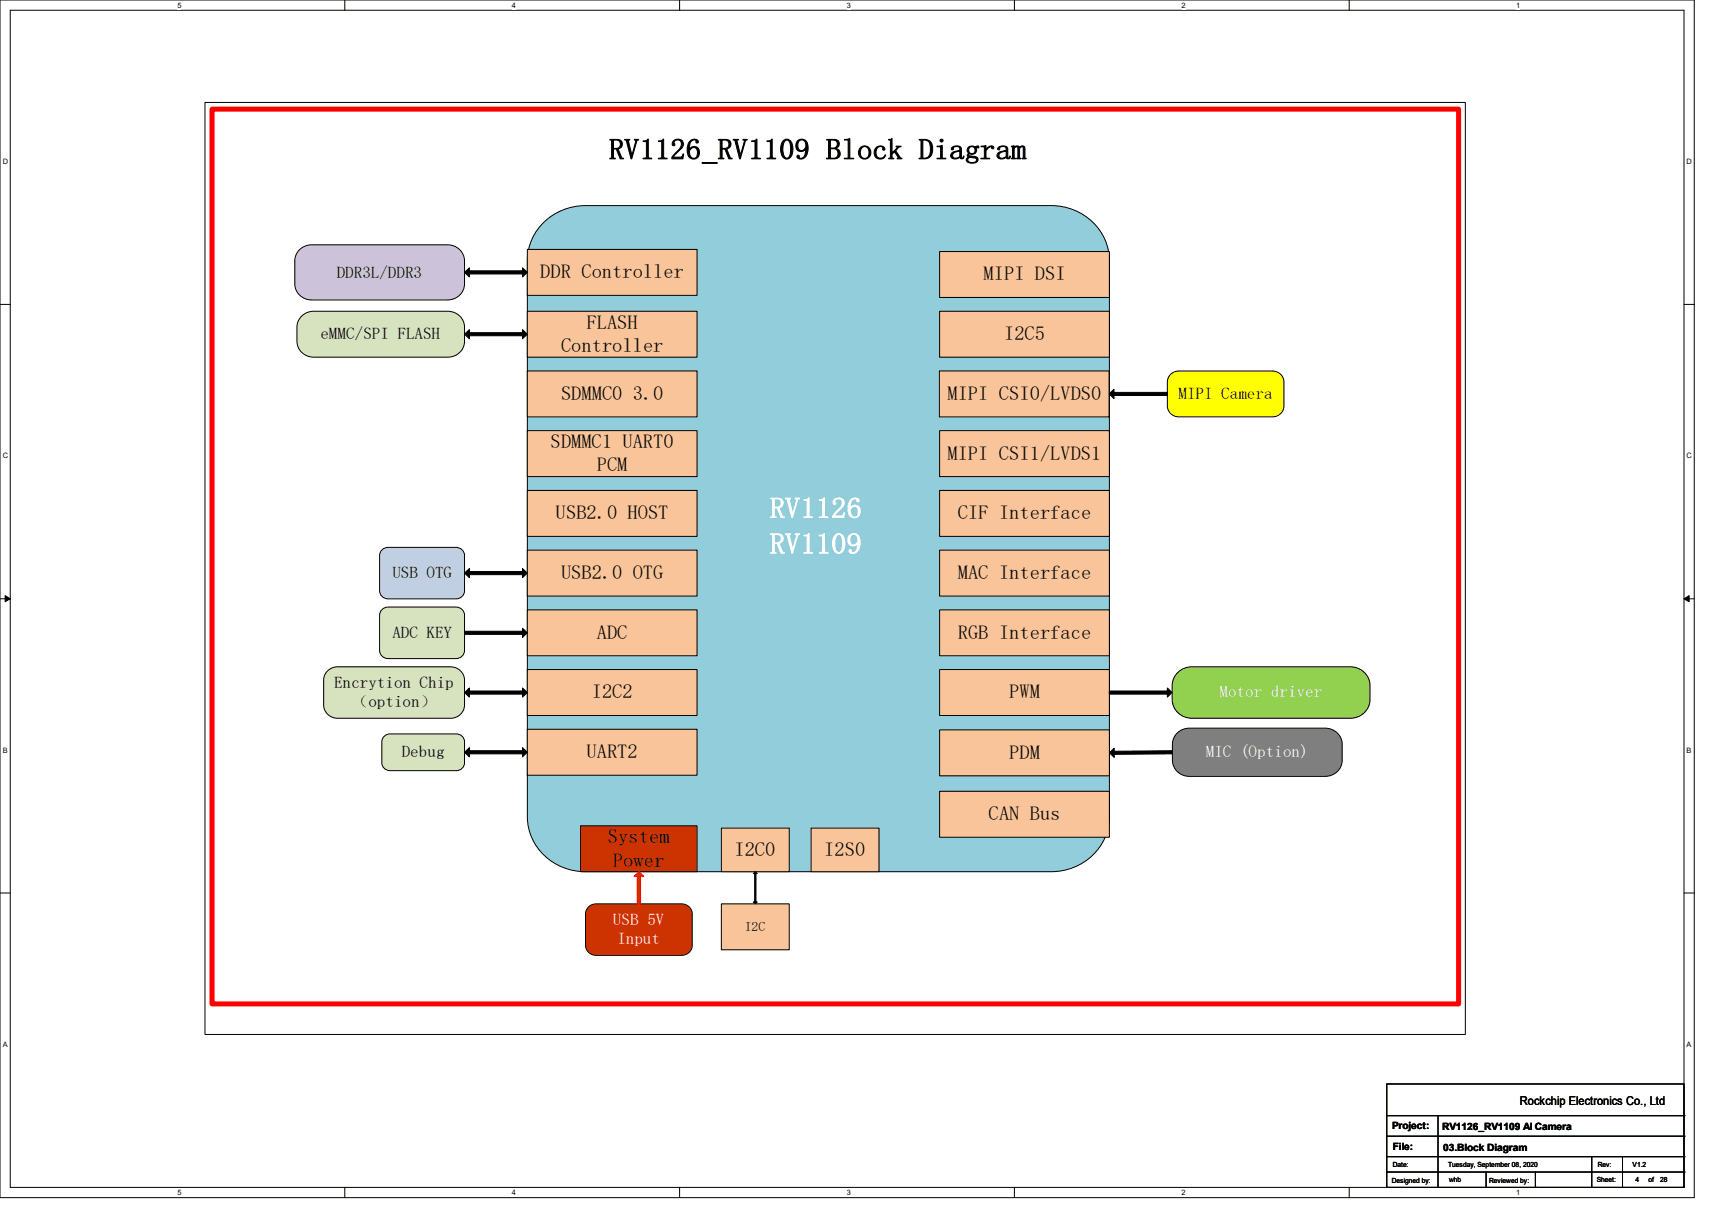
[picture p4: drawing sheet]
<svg xmlns="http://www.w3.org/2000/svg" width="297mm" height="210mm" viewBox="0 0 297 210" stroke-linecap="round" stroke-linejoin="round" font-family="sans-serif">
<path d="M0 0h293.9v207.9h-293.9zM1.8 1.8h290.3v204.3h-290.3z" fill="none" stroke="#000" stroke-width=".17"/>
<g fill="#fff">
<path d="M30.8 .2h.7v1.4h-.7z"/>
<path d="M30.8 206.2h.7v1.4h-.7z"/>
</g>
<path d="M59.8 0v1.8M59.8 206.1v1.8" fill="none" stroke="#000" stroke-width=".17"/>
<g fill="#fff">
<path d="M88.8 .2h.7v1.4h-.7z"/>
<path d="M88.8 206.2h.7v1.4h-.7z"/>
</g>
<path d="M117.9 0v1.8M117.9 206.1v1.8" fill="none" stroke="#000" stroke-width=".17"/>
<g fill="#fff">
<path d="M146.9 .2h.7v1.4h-.7z"/>
<path d="M146.9 206.2h.7v1.4h-.7z"/>
</g>
<path d="M176 0v1.8M176 206.1v1.8" fill="none" stroke="#000" stroke-width=".17"/>
<g fill="#fff">
<path d="M205 .2h.7v1.4h-.7z"/>
<path d="M205 206.2h.7v1.4h-.7z"/>
</g>
<path d="M234.1 0v1.8M234.1 206.1v1.8" fill="none" stroke="#000" stroke-width=".17"/>
<g fill="#fff">
<path d="M263.1 .2h.6v1.4h-.6z"/>
<path d="M263.1 206.2h.6v1.4h-.6z"/>
<path d="M.5 27.3h.9v1.4h-.9z"/>
<path d="M292.6 27.3h.9v1.4h-.9z"/>
<path d="M.5 78.4h.9v1.4h-.9z"/>
<path d="M292.6 78.4h.9v1.4h-.9z"/>
</g>
<path d="M0 52.8h1.8M292.1 52.8h1.8" fill="none" stroke="#000" stroke-width=".17"/>
<g fill="#fff">
<path d="M.5 129.5h.8v1.4h-.8z"/>
<path d="M292.6 129.5h.8v1.4h-.8z"/>
</g>
<path d="M0 103.9h1.8M292.1 103.9h1.8" fill="none" stroke="#000" stroke-width=".17"/>
<path d="M.9 103.4l.9 .5-.9 .5zM292.1 103.9l.9-.5v1z" fill="#000" stroke="#000" stroke-width=".17"/>
<g fill="#fff">
<path d="M.5 180.5h.8v1.4h-.8z"/>
<path d="M292.6 180.5h.8v1.4h-.8z"/>
</g>
<path d="M0 155h1.8M292.1 155h1.8" fill="none" stroke="#000" stroke-width=".17"/>
<path d="M35.6 17.8h218.6v161.7h-218.6z" fill="#fff"/>
<path d="M35.6 17.8h218.6v161.7h-218.6z" fill="none" stroke="#000" stroke-width=".17"/>
<path d="M94 38.9a10.3 10.3 0 0 1 7.6-3.2h80.8a9.9 9.9 0 0 1 10.1 9.5v96.5a9.8 9.8 0 0 1-10.1 9.6h-80.8a9.9 9.9 0 0 1-10.1-9.6v-96.5a9.3 9.3 0 0 1 2.5-6.3z" fill-rule="evenodd" fill="#92cddc"/>
<path d="M94 38.9a10.3 10.3 0 0 1 7.6-3.2h80.8a9.9 9.9 0 0 1 10.1 9.5v96.5a9.8 9.8 0 0 1-10.1 9.6h-80.8a9.9 9.9 0 0 1-10.1-9.6v-96.5a9.3 9.3 0 0 1 2.5-6.3z" fill="none" stroke="#000" stroke-width=".17"/>
<path d="M91.5 43.3h29.4v8h-29.4z" fill-rule="evenodd" fill="#f9c499"/>
<path d="M91.5 43.3h29.4v8h-29.4z" fill="none" stroke="#000" stroke-width=".17"/>
<path d="M51.8 43.5a3 3 0 0 1 2.3-1h23.5a2.88 2.88 0 0 1 3 2.8v4a2.86 2.86 0 0 1-3 2.8h-23.5a2.88 2.88 0 0 1-3-2.8v-4l.1-.7z" fill-rule="evenodd" fill="#ccc2d9"/>
<path d="M51.8 43.5a3 3 0 0 1 2.3-1h23.5a2.88 2.88 0 0 1 3 2.8v4a2.86 2.86 0 0 1-3 2.8h-23.5a2.88 2.88 0 0 1-3-2.8v-4l.1-.7zM80.6 47.3l.8-.8v.5h9.2v-.5l.9 .8-.9 .8v-.6h-9.2v.6z" fill="none" stroke="#000" stroke-width=".17"/>
<path d="M80.6 47.3l.8-.8v.5h9.2v-.5l.9 .8-.9 .8v-.6h-9.2v.6z" fill-rule="evenodd" fill="#000"/>
<path d="M91.5 54h29.4v8h-29.4z" fill-rule="evenodd" fill="#f9c499"/>
<path d="M91.5 54h29.4v8h-29.4z" fill="none" stroke="#000" stroke-width=".17"/>
<path d="M52.2 55.1a2.96 2.96 0 0 1 2.2-1.1h23.3a2.84 2.84 0 0 1 2.9 2.8v2.4a2.82 2.82 0 0 1-2.9 2.8h-23.3a2.84 2.84 0 0 1-2.9-2.8l.1-3.1z" fill-rule="evenodd" fill="#d7e3bf"/>
<path d="M52.2 55a2.96 2.96 0 0 1 2.2-1h23.3a2.84 2.84 0 0 1 2.9 2.8v2.4a2.82 2.82 0 0 1-2.9 2.8h-23.3a2.84 2.84 0 0 1-2.9-2.8l.1-3.1zM80.6 58l.8-.8v.5h9.2v-.5l.9 .8-.9 .8v-.5h-9.2v.5z" fill="none" stroke="#000" stroke-width=".17"/>
<path d="M80.6 58l.8-.8v.5h9.2v-.5l.9 .8-.9 .8v-.5h-9.2v.5z" fill-rule="evenodd" fill="#000"/>
<path d="M91.5 64.4h29.4v8h-29.4z" fill-rule="evenodd" fill="#f9c499"/>
<path d="M91.5 64.4h29.4v8h-29.4z" fill="none" stroke="#000" stroke-width=".17"/>
<path d="M91.5 74.7h29.4v8h-29.4z" fill-rule="evenodd" fill="#f9c499"/>
<path d="M91.5 74.7h29.4v8h-29.4z" fill="none" stroke="#000" stroke-width=".17"/>
<path d="M91.5 85.1h29.4v8h-29.4z" fill-rule="evenodd" fill="#f9c499"/>
<path d="M91.5 85.1h29.4v8h-29.4z" fill="none" stroke="#000" stroke-width=".17"/>
<path d="M91.5 95.5h29.4v8h-29.4z" fill-rule="evenodd" fill="#f9c499"/>
<path d="M91.5 95.5h29.4v8h-29.4z" fill="none" stroke="#000" stroke-width=".17"/>
<path d="M66.1 95.6l.8-.5 .4-.1h11.8a1.44 1.44 0 0 1 1.5 1.4v6.1a1.43 1.43 0 0 1-1.5 1.4h-11.8a1.45 1.45 0 0 1-1.4-1.4v-6.1z" fill-rule="evenodd" fill="#c0cfe2"/>
<path d="M66.1 95.6l.8-.5 .4-.1h11.8a1.44 1.44 0 0 1 1.5 1.4v6.1a1.43 1.43 0 0 1-1.5 1.4h-11.8a1.45 1.45 0 0 1-1.4-1.4v-6.1zM80.6 99.5l.8-.8v.5h9.2v-.5l.9 .8-.9 .8v-.6h-9.2v.6z" fill="none" stroke="#000" stroke-width=".17"/>
<path d="M80.6 99.5l.8-.8v.5h9.2v-.5l.9 .8-.9 .8v-.6h-9.2v.6z" fill-rule="evenodd" fill="#000"/>
<path d="M91.5 105.8h29.4v8h-29.4z" fill-rule="evenodd" fill="#f9c499"/>
<path d="M91.5 105.8h29.4v8h-29.4z" fill="none" stroke="#000" stroke-width=".17"/>
<path d="M66.1 105.9l.8-.5h.4h11.8a1.45 1.45 0 0 1 1.5 1.4v6.1a1.43 1.43 0 0 1-1.5 1.4h-11.8a1.45 1.45 0 0 1-1.4-1.4v-6.1z" fill-rule="evenodd" fill="#d7e3bf"/>
<path d="M66.1 105.9l.8-.5h.4h11.8a1.44 1.44 0 0 1 1.5 1.4v6.1a1.43 1.43 0 0 1-1.5 1.4h-11.8a1.45 1.45 0 0 1-1.4-1.4v-6.1z" fill="none" stroke="#000" stroke-width=".17"/>
<path d="M163 137.3h29.5v8h-29.5z" fill-rule="evenodd" fill="#f9c499"/>
<path d="M163 137.3h29.5v8h-29.5z" fill="none" stroke="#000" stroke-width=".17"/>
<path d="M91.5 116.2h29.4v8h-29.4z" fill-rule="evenodd" fill="#f9c499"/>
<path d="M80.6 109.6h10v-.6l.9 .8-.9 .8v-.5h-10zM91.5 116.2h29.4v8h-29.4z" fill="none" stroke="#000" stroke-width=".17"/>
<path d="M80.6 109.6h10v-.6l.9 .8-.9 .8v-.5h-10z" fill-rule="evenodd" fill="#000"/>
<path d="M100.7 143.3h20.2v8h-20.2z" fill-rule="evenodd" fill="#c30"/>
<path d="M100.7 143.3h20.2v8h-20.2z" fill="none" stroke="#000" stroke-width=".17"/>
<path d="M102.1 157.4l.8-.5h.5h14.8a1.81 1.81 0 0 1 1.9 1.7v5.5a1.81 1.81 0 0 1-1.9 1.7h-14.8a1.8 1.8 0 0 1-1.8-1.7v-5.5v-.4z" fill-rule="evenodd" fill="#c30"/>
<path d="M102.1 157.4l.8-.5h.5h14.8a1.81 1.81 0 0 1 1.9 1.7v5.5a1.81 1.81 0 0 1-1.9 1.7h-14.8a1.8 1.8 0 0 1-1.8-1.7v-5.5v-.4z" fill="none" stroke="#000" stroke-width=".17"/>
<path d="M110 152.1l.8-.8 .9 .8h-.6v4.8h-.6v-4.8z" fill-rule="evenodd" fill="#c30"/>
<path d="M110 152.1l.8-.8 .9 .8h-.6v4.8h-.6v-4.8z" fill="none" stroke="#f00" stroke-width=".17"/>
<path d="M140.7 143.7h11.8v7.6h-11.8z" fill-rule="evenodd" fill="#f9c499"/>
<path d="M140.7 143.7h11.8v7.6h-11.8z" fill="none" stroke="#000" stroke-width=".17"/>
<path d="M125.1 143.7h11.8v7.6h-11.8z" fill-rule="evenodd" fill="#f9c499"/>
<path d="M125.1 143.7h11.8v7.6h-11.8z" fill="none" stroke="#000" stroke-width=".17"/>
<path d="M125.1 156.9h11.8v7.9h-11.8z" fill-rule="evenodd" fill="#f9c499"/>
<path d="M125.1 156.9h11.8v7.9h-11.8zM130.7 151.6l.3-.3 .4 .3h-.3v5h.3l-.4 .3-.3-.3h.2v-5z" fill="none" stroke="#000" stroke-width=".17"/>
<path d="M130.7 151.6l.3-.3 .4 .3h-.3v5h.3l-.4 .3-.3-.3h.2v-5z" fill-rule="evenodd" fill="#000"/>
<path d="M163 126.7h29.5v7.9h-29.5z" fill-rule="evenodd" fill="#f9c499"/>
<path d="M163 126.7h29.5v7.9h-29.5zM192.5 130.7l.8-.8v.5l10.1-.1v.5l-10.1 .1v.5z" fill="none" stroke="#000" stroke-width=".17"/>
<path d="M192.5 130.7l.8-.8v.5l10.1-.1v.5l-10.1 .1v.5z" fill-rule="evenodd" fill="#000"/>
<path d="M204 127.4a3 3 0 0 1 2.3-1h23.6a2.89 2.89 0 0 1 2.9 2.8v2.8a2.86 2.86 0 0 1-2.9 2.7h-23.6a2.88 2.88 0 0 1-2.9-2.7l.1-3.5z" fill-rule="evenodd" fill="#7f7f7f"/>
<path d="M204 127.4a3 3 0 0 1 2.3-1h23.6a2.89 2.89 0 0 1 2.9 2.8v2.8a2.86 2.86 0 0 1-2.9 2.7h-23.6a2.88 2.88 0 0 1-2.9-2.7l.1-3.5z" fill="none" stroke="#000" stroke-width=".17"/>
<path d="M163 43.7h29.5v7.9h-29.5z" fill-rule="evenodd" fill="#f9c499"/>
<path d="M163 43.7h29.5v7.9h-29.5z" fill="none" stroke="#000" stroke-width=".17"/>
<path d="M163 105.8h29.5v8h-29.5z" fill-rule="evenodd" fill="#f9c499"/>
<path d="M163 105.8h29.5v8h-29.5z" fill="none" stroke="#000" stroke-width=".17"/>
<path d="M163 64.4h29.4v8h-29.4z" fill-rule="evenodd" fill="#f9c499"/>
<path d="M163 64.4h29.4v8h-29.4z" fill="none" stroke="#000" stroke-width=".17"/>
<path d="M203.1 64.9l.9-.4 .5-.1h16.2a1.98 1.98 0 0 1 2 1.9v4.1a1.97 1.97 0 0 1-2 2h-16.2a1.97 1.97 0 0 1-2-2v-4.1l.1-.5z" fill-rule="evenodd" fill="#ff0"/>
<path d="M203.1 64.9l.9-.4 .5-.1h16.2a1.98 1.98 0 0 1 2 1.9v4.1a1.97 1.97 0 0 1-2 2h-16.2a1.97 1.97 0 0 1-2-2v-4.1l.1-.5z" fill="none" stroke="#000" stroke-width=".17"/>
<path d="M163 74.7h29.5v8h-29.5z" fill-rule="evenodd" fill="#f9c499"/>
<path d="M163 74.7h29.5v8h-29.5z" fill="none" stroke="#000" stroke-width=".17"/>
<path d="M163 85.1h29.5v8h-29.5z" fill-rule="evenodd" fill="#f9c499"/>
<path d="M163 85.1h29.5v8h-29.5z" fill="none" stroke="#000" stroke-width=".17"/>
<path d="M91.5 126.6h29.4v7.9h-29.4z" fill-rule="evenodd" fill="#f9c499"/>
<path d="M91.5 126.6h29.4v7.9h-29.4z" fill="none" stroke="#000" stroke-width=".17"/>
<path d="M204.4 116.7a3.5 3.5 0 0 1 2.4-1h27.4a3.4 3.4 0 0 1 3.5 3.3v2.4a3.4 3.4 0 0 1-3.5 3.3h-27.4a3.4 3.4 0 0 1-3.5-3.3v-2.4a3.2 3.2 0 0 1 1.1-2.3z" fill-rule="evenodd" fill="#92d050"/>
<path d="M204.4 116.7a3.5 3.5 0 0 1 2.4-1h27.4a3.4 3.4 0 0 1 3.5 3.3v2.4a3.4 3.4 0 0 1-3.5 3.3h-27.4a3.4 3.4 0 0 1-3.5-3.3v-2.4a3.2 3.2 0 0 1 1.1-2.3z" fill="none" stroke="#000" stroke-width=".17"/>
<path d="M163 95.5h29.5v8h-29.5z" fill-rule="evenodd" fill="#f9c499"/>
<path d="M163 95.5h29.5v8h-29.5z" fill="none" stroke="#000" stroke-width=".17"/>
<path d="M66.5 127.9l.7-.5h.5h11.5a1.4 1.4 0 0 1 1.4 1.3v3.7a1.4 1.4 0 0 1-1.4 1.4h-11.5a1.42 1.42 0 0 1-1.5-1.4v-3.7z" fill-rule="evenodd" fill="#d7e3bf"/>
<path d="M66.5 127.9l.7-.5h.5h11.5a1.4 1.4 0 0 1 1.4 1.3v3.7a1.4 1.4 0 0 1-1.4 1.4h-11.5a1.42 1.42 0 0 1-1.5-1.4v-3.7z" fill="none" stroke="#000" stroke-width=".17"/>
<path d="M163 116.2h29.5v8h-29.5z" fill-rule="evenodd" fill="#f9c499"/>
<path d="M192.4 68.4l.9-.8v.5h9.2v.5h-9.2v.6zM163 116.2h29.5v8h-29.5zM192.5 119.9h10v-.5l.8 .8-.8 .8v-.5h-10z" fill="none" stroke="#000" stroke-width=".17"/>
<g fill="#000">
<path d="M192.4 68.4l.9-.8v.5h9.2v.5h-9.2v.6z" fill-rule="evenodd"/>
<path d="M192.5 119.9h10v-.5l.8 .8-.8 .8v-.5h-10z" fill-rule="evenodd"/>
</g>
<path d="M163 54h29.5v8h-29.5z" fill-rule="evenodd" fill="#f9c499"/>
<path d="M163 54h29.5v8h-29.5zM80.6 130.6l.8-.8v.5h9.2v-.5l.9 .8-.9 .8v-.6h-9.2v.6z" fill="none" stroke="#000" stroke-width=".17"/>
<path d="M80.6 130.6l.8-.8v.5h9.2v-.5l.9 .8-.9 .8v-.6h-9.2v.6z" fill-rule="evenodd" fill="#000"/>
<path d="M36.8 18.9h216.2v155.3h-216.2z" fill="none" stroke="#f00" stroke-width=".87"/>
<path d="M56.7 116.6a2.48 2.48 0 0 1 1.9-.9h19.5a2.4 2.4 0 0 1 2.5 2.3v4.4a2.37 2.37 0 0 1-2.5 2.3h-19.5a2.39 2.39 0 0 1-2.5-2.3v-4.4l.1-.5z" fill-rule="evenodd" fill="#d7e3bf"/>
<g fill="none" stroke="#000" stroke-width=".17">
<path d="M56.7 116.6a2.48 2.48 0 0 1 1.9-.9h19.5a2.4 2.4 0 0 1 2.5 2.3v4.4a2.37 2.37 0 0 1-2.5 2.3h-19.5a2.39 2.39 0 0 1-2.5-2.3v-4.4l.1-.5zM80.6 120.2l.8-.8v.5h9.2v-.5l.9 .8-.9 .8v-.5h-9.2v.5zM240.6 188.1h51.5v18h-51.5zM240.6 193.6h51.5M240.6 197.2h51.5M249.5 193.6v12.5M292.1 193.6h.1M292.1 197.2h.1M240.6 200.7h51.5M240.6 203.4h51.5M249.5 206.1h.1M257.8 206.1h.1"/>
<path d="M257.8 203.4v2.7M266.4 206.1h.1M266.4 203.4v2.7M276.1 206.1h.1M276.1 200.7v5.4M281.5 206.1h.1M281.5 200.7v5.4M292.1 200.7h.1M292.1 203.4h.1"/>
</g>
<path d="M80.6 120.2l.8-.8v.5h9.2v-.5l.9 .8-.9 .8v-.5h-9.2v.5z" fill-rule="evenodd" fill="#000"/>
<text font-size="5.1" x="105.6" y="27.7">RV1126_RV1109 Block Diagram</text>
<g font-size="5.1" fill="#fff">
<text x="133.5" y="89.9">RV1126</text>
<text x="133.5" y="96.1">RV1109</text>
</g>
<g font-size="3.4">
<text x="93.7" y="48.3">DDR Controller</text>
<text x="170.6" y="48.6">MIPI DSI</text>
<text x="101.8" y="57">FLASH</text>
<text x="174.2" y="59">I2C5</text>
<text x="97.3" y="61.1">Controller</text>
<text x="97.3" y="69.4">SDMMC0 3.0</text>
<text x="164.4" y="69.4">MIPI CSI0/LVDS0</text>
<text x="95.5" y="77.7">SDMMC1 UART0</text>
<text x="103.5" y="81.8">PCM</text>
<text x="164.4" y="79.8">MIPI CSI1/LVDS1</text>
<text x="96.4" y="90.1">USB2.0 HOST</text>
<text x="166.2" y="90.1">CIF Interface</text>
<text x="97.3" y="100.5">USB2.0 OTG</text>
<text x="166.2" y="100.5">MAC Interface</text>
<text x="103.5" y="110.9">ADC</text>
<text x="166.2" y="110.9">RGB Interface</text>
<text x="102.7" y="121.2">I2C2</text>
<text x="175.1" y="121.2">PWM</text>
<text x="101.8" y="131.6">UART2</text>
<text x="175.1" y="131.7">PDM</text>
<text x="171.5" y="142.4">CAN Bus</text>
<text x="105.5" y="146.3">System</text>
<text x="127.4" y="148.6">I2C0</text>
<text x="143" y="148.6">I2S0</text>
<text x="106.3" y="150.4">Power</text>
</g>
<text font-size="3.4" fill="#fff" x="131.4" y="176.3">RK809-2</text>
<g font-size="2.8">
<text x="58.4" y="48.2">DDR3L/DDR3</text>
<text x="55.6" y="58.8">eMMC/SPI FLASH</text>
<text x="204.5" y="69.3">MIPI Camera</text>
<text x="68.1" y="100.3">USB OTG</text>
<text x="68.1" y="110.7">ADC KEY</text>
<text x="58" y="119.3">Encrytion Chip</text>
<text x="61" y="122.7">（option）</text>
<text x="69.7" y="131.4">Debug</text>
</g>
<g font-size="2.8" fill="#fff">
<text x="211.6" y="121">Motor driver</text>
<text x="209.2" y="131.4">MIC (Option)</text>
<text x="106.3" y="160.5">USB 5V</text>
<text x="107.1" y="163.9">Input</text>
</g>
<text font-size="2.3" x="129.2" y="161.5">I2C</text>
<text font-size="2.1" x="263.7" y="191.9">Rockchip Electronics Co., Ltd</text>
<g font-size="1.7">
<text x="241.5" y="196">Project:</text>
<text x="250.2" y="196.1">RV1126_RV1109 AI Camera</text>
<text x="241.6" y="199.5">File:</text>
<text x="250.4" y="199.7">03.Block Diagram</text>
</g>
<g font-size="1.3">
<text x="30.8" y="1.3">5</text>
<text x="88.8" y="1.3">4</text>
<text x="146.9" y="1.3">3</text>
<text x="205" y="1.3">2</text>
<text x="263.1" y="1.3">1</text>
<text x=".5" y="28.4">D</text>
<text x="292.6" y="28.4">D</text>
<text x=".5" y="79.5">C</text>
<text x="292.6" y="79.5">C</text>
<text x=".5" y="130.6">B</text>
<text x="292.6" y="130.6">B</text>
<text x=".5" y="181.7">A</text>
<text x="292.6" y="181.7">A</text>
<text x="30.8" y="207.4">5</text>
<text x="88.8" y="207.4">4</text>
<text x="146.9" y="207.4">3</text>
<text x="205" y="207.4">2</text>
<text x="263.1" y="207.4">1</text>
</g>
<g font-size="1.2">
<text x="241.6" y="202.6">Date:</text>
<text x="251.2" y="202.6">Tuesday, September 08, 2020</text>
<text x="277.2" y="202.6">Rev:</text>
<text x="283.2" y="202.6">V1.2</text>
<text x="241.4" y="205.3">Designed by:</text>
<text x="251.4" y="205.1">whb</text>
<text x="258.3" y="205.3">Reviewed by:</text>
<text x="277" y="205.1">Sheet:</text>
<text x="283.7" y="205.1">4</text>
<text x="286" y="205.1">of</text>
<text x="288" y="205.1">28</text>
</g>
</svg>
